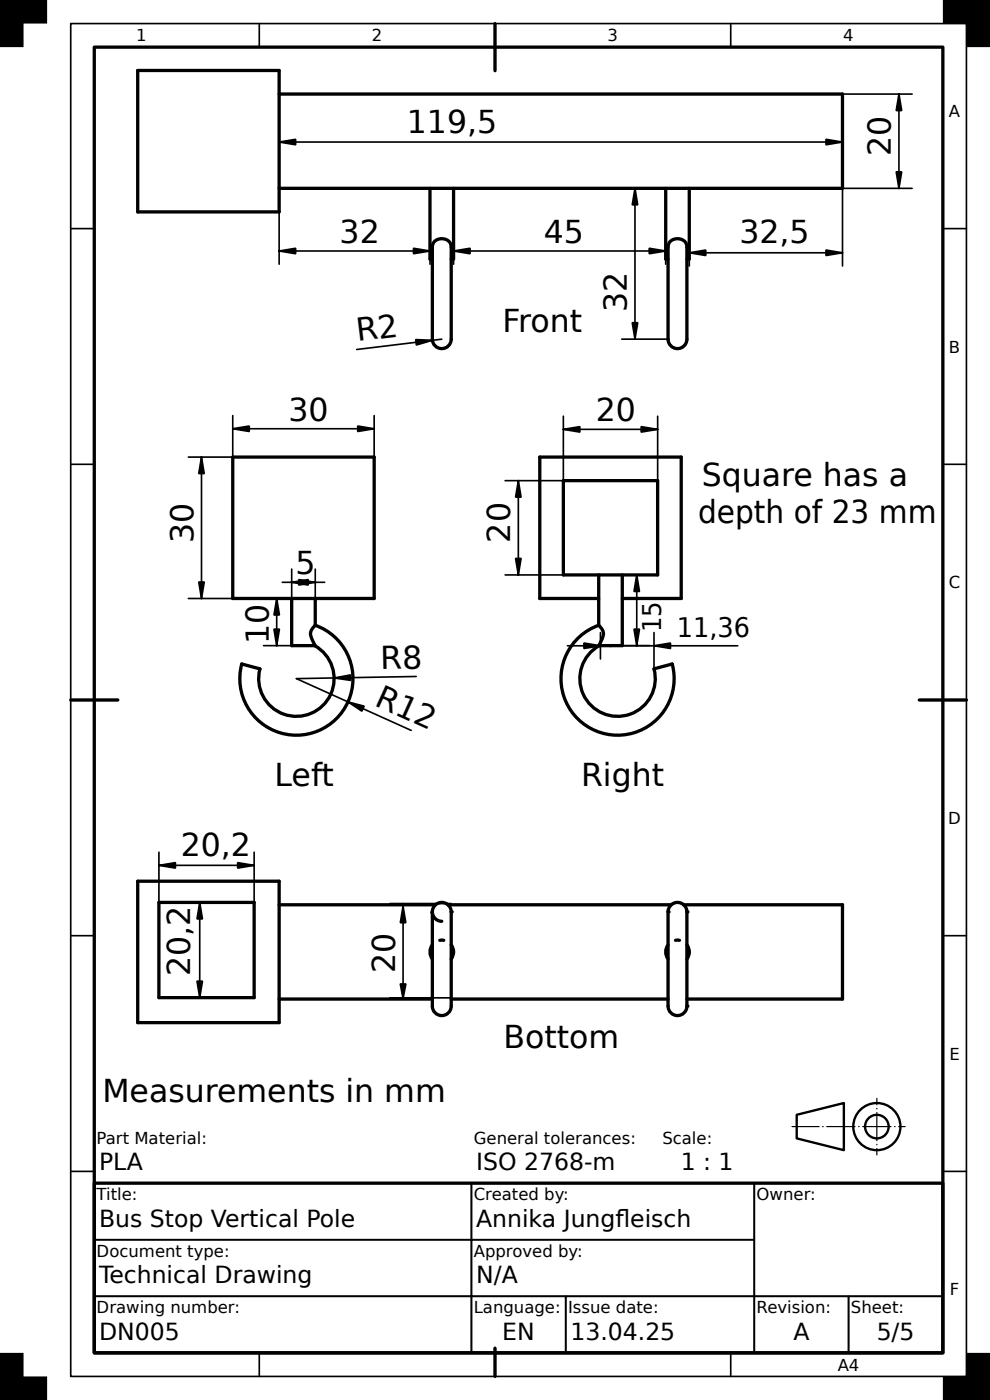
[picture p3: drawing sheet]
<svg xmlns="http://www.w3.org/2000/svg" width="210mm" height="297mm" viewBox="0 0 210 297" stroke-linecap="round" stroke-linejoin="round" font-family="sans-serif">
<path d="M20 10h180v277h-180zM105 5v10M15 148.5h10M195 148.5h10M20 251h180v36h-180zM105 286v6" fill="none" stroke="#000" stroke-width=".7"/>
<g fill="none" stroke="#000" stroke-width=".35">
<path d="M15 5h190v287h-190zM55 5v5M155 5v5M15 48.5h5M200 48.5h5M15 98.5h5M200 98.5h5M15 198.5h5M200 198.5h5M15 248.5h5M20 251h80v12h-80zM100 251h60v12h-60z"/>
<path d="M160 251h40v24h-40zM200 248.5h5M20 275h80v12h-80zM20 263h80v12h-80zM100 275h20v12h-20zM100 263h60v12h-60zM120 275h40v12h-40zM160 275h20v12h-20zM180 275h20v12h-20zM55 287v5M155 287v5"/>
</g>
<path d="M0 0h10v5h-5v5h-5zM200 0h10v10h-5v-5h-5zM0 287h5v5h5v5h-10zM200 292h5v-5h5v10h-10z" fill="#000"/>
<g fill="none" stroke="#000" stroke-width=".5">
<path d="M169 236.5l10-2.5v10l-10-2.5z"/>
<circle cx="186" cy="239" r="5"/>
<circle cx="186" cy="239" r="2.5"/>
</g>
<path d="M168 239h24" fill="none" stroke="#000" stroke-width=".25" stroke-dasharray="6 .7 .1 .7" stroke-dashoffset=".2"/>
<path d="M186 245v-12" fill="none" stroke="#000" stroke-width=".25" stroke-dasharray="6 .7 .1 .7" stroke-dashoffset="4.6"/>
<g fill="#fff">
<path d="M29.2 15h30v5h119.5v20h-32.5v15h-.5v15.6a3.9 3.9 0 0 1-.6 2.8 2.03 2.03 0 0 1-2.3 .3 2.03 2.03 0 0 1-1.1-2.1v-16.6h-.5v-15h-45v15h-.5v15.7a3.7 3.7 0 0 1-.6 2.7 2.1 2.1 0 0 1-2.5 .2 2.1 2.1 0 0 1-.9-2.4v-16.2h-.5v-15h-32v5h-30z" fill-rule="evenodd"/>
<path d="M59.2 20h119.5v20h-119.5z" fill-rule="evenodd"/>
<path d="M29.2 15h30v30h-30z" fill-rule="evenodd"/>
<path d="M92.1 51.3a2.09 2.09 0 0 1 2.5-.5 2.09 2.09 0 0 1 1.1 2.3v17.6a3.7 3.7 0 0 1-.6 2.7 2.1 2.1 0 0 1-2.5 .2 2.1 2.1 0 0 1-.9-2.4v-16.9a4.5 4.5 0 0 1 .4-3z" fill-rule="evenodd"/>
<path d="M142.1 51.3a2.09 2.09 0 0 1 2.5-.5 2.09 2.09 0 0 1 1.1 2.4v17.4a3.9 3.9 0 0 1-.6 2.8 2.03 2.03 0 0 1-2.3 .3 2.03 2.03 0 0 1-1.1-2.1v-17.3a4.5 4.5 0 0 1 .4-3z" fill-rule="evenodd"/>
<path d="M141.2 40h5v15h-.5v-.7a4.5 4.5 0 0 0-.4-3 2.09 2.09 0 0 0-2.5-.5 2.09 2.09 0 0 0-1.1 2.4v1.8h-.5z" fill-rule="evenodd"/>
<path d="M91.2 40h5v15h-.5v-.8a3.8 3.8 0 0 0-.6-3.1 2.09 2.09 0 0 0-2.4-.2 2.09 2.09 0 0 0-1 2.3v1.8h-.5z" fill-rule="evenodd"/>
</g>
<path d="M29.2 15h30v30h-30zM59.2 20h119.5v20h-119.5M91.2 40v15h.5M96.2 40v15h-.5M141.2 40v15h.5M146.2 40v15h-.5M92.1 51.3a2.09 2.09 0 0 1 2.5-.5 2.09 2.09 0 0 1 1.1 2.3v17.6a3.7 3.7 0 0 1-.6 2.7 2.1 2.1 0 0 1-2.5 .2 2.1 2.1 0 0 1-.9-2.4v-15.7a11.7 11.7 0 0 1 .2-4zM142.1 51.3a2.1 2.1 0 0 1 2.6-.5 2.1 2.1 0 0 1 1 2.4v17.4a3.9 3.9 0 0 1-.6 2.8 2.03 2.03 0 0 1-2.3 .3 2.03 2.03 0 0 1-1.1-2.1v-17.4a4.4 4.4 0 0 1 .4-2.9zM141.7 72h.1" fill="none" stroke="#000" stroke-width=".7"/>
<g fill="none" stroke="#000" stroke-width=".35">
<path d="M59.2 20v12.9M190.7 20v20M193.5 20h-14.8v12.9M59.2 30.1h119.5M131.9 40h9.8M134.7 40v32M146.2 40v16.4M193.5 40h-14.8v16.4M59.2 45v11M59.2 53.2h32M91.2 45v11M96.2 53.2h45"/>
<path d="M96.2 50.4v5.6M141.2 50.4v5.6M146.2 53.6h32.5M93.7 72l-18 2.1M131.9 72h9.8"/>
</g>
<g fill="#000" stroke="#000" stroke-width=".35">
<path d="M190.7 20l.6 3.5h-1.2zM59.2 30.1l3.5-.5v1.1zM134.7 40l.6 3.5h-1.2zM175.2 29.6l3.5 .5-3.5 .6zM190.1 36.5h1.2l-.6 3.5zM59.2 53.2l3.5-.5v1.1zM87.7 52.7l3.5 .5-3.5 .6zM96.2 53.2l3.5-.5v1.1zM137.7 52.7l3.5 .5-3.5 .6zM146.2 53.6l3.5-.6v1.2zM175.2 53l3.5 .6-3.5 .6zM88.2 72l3.5 .2-3.4 1z"/>
<path d="M134.1 68.5h1.2l-.6 3.5z"/>
</g>
<g fill="#fff">
<path d="M49.4 97h30v30h-12.5v5.7a12 12 0 0 1 7.4 15 12 12 0 0 1-14.8 7.8 12 12 0 0 1-8.2-14.6l3.8 1a8 8 0 0 0 5.1 9.6 8 8 0 0 0 10-4.2 8 8 0 0 0-3.5-10.3h-4.8v-10h-12.5z" fill-rule="evenodd"/>
<path d="M49.4 97h30v30h-30z" fill-rule="evenodd"/>
<path d="M51.3 140.9l3.8 1a8 8 0 0 0 5.1 9.6 8 8 0 0 0 10-4.2 8 8 0 0 0-3.5-10.3l-.3-.9a2.36 2.36 0 0 1 .5-3.4 12 12 0 0 1 7.4 15 12 12 0 0 1-14.8 7.8 12 12 0 0 1-8.2-14.6z" fill-rule="evenodd"/>
<path d="M61.9 127h5v5.7a2.36 2.36 0 0 0-.5 3.4l.4 .9h-4.9z" fill-rule="evenodd"/>
</g>
<path d="M49.4 97h30v30h-30zM61.9 127v10h4.9l-.4-.9a2.36 2.36 0 0 1 .5-3.4M66.9 132.7a12 12 0 0 1 7.4 15 12 12 0 0 1-14.8 7.8 12 12 0 0 1-8.2-14.6l3.8 1a8 8 0 0 0 5.1 9.6 8 8 0 0 0 10-4.2 8 8 0 0 0-3.5-10.3M66.9 127v5.7" fill="none" stroke="#000" stroke-width=".7"/>
<path d="M42.7 97v30M49.4 88.2v8.8h-9.5M49.4 91h30M79.4 88.2v8.8M39.9 127h9.5M55.9 137h6M58.7 127v10M59.9 123.5h9M61.9 120.7v6.3h-6M66.9 120.7v6.3M88.3 143.5l-25.4 .5 24.3 10.9" fill="none" stroke="#000" stroke-width=".35"/>
<path d="M42.7 97l.6 3.5h-1.1zM49.4 91l3.5-.6v1.1zM75.9 90.4l3.5 .6-3.5 .5zM42.2 123.5h1.1l-.6 3.5zM58.7 127l.6 3.5h-1.2zM58.1 133.5h1.2l-.6 3.5zM61.9 123.5l3.5-.5v1.1zM63.4 123l3.5 .5-3.5 .6zM70.9 143.8l3.5-.6v1.1zM73.8 148.9l3.4 .9-.4 1.1z" fill="#000" stroke="#000" stroke-width=".35"/>
<g fill="#fff">
<path d="M114.5 97h30v30h-12.5v10h-4.7a8 8 0 0 0-3.6 10.2 8 8 0 0 0 10 4.4 8 8 0 0 0 5-9.7l3.9-1a12 12 0 0 1-8.2 14.6 12 12 0 0 1-14.8-7.8 12 12 0 0 1 7.4-15v-5.7h-12.5z" fill-rule="evenodd"/>
<path d="M114.5 97h30v30h-12.5v-5h7.5v-20h-20v20h7.5v5h-12.5z" fill-rule="evenodd"/>
<path d="M119.5 102h20v20h-20z" fill-rule="evenodd"/>
<path d="M122.5 135.5a10.2 10.2 0 0 1 4.6-2.8 2.34 2.34 0 0 1 .4 3.4l-.4 .9a8 8 0 0 0-3.4 10.3 8 8 0 0 0 10 4.2 8 8 0 0 0 5-9.6l3.9-1a12 12 0 0 1-14.7 14.7 12 12 0 0 1-5.4-20.1z" fill-rule="evenodd"/>
<path d="M127 122h5v15h-5l.5-.9a2.37 2.37 0 0 0-.5-3.4z" fill-rule="evenodd"/>
</g>
<path d="M119.5 102h20v20h-20zM127 132.7a12 12 0 0 0-7.4 15 12 12 0 0 0 14.8 7.8 12 12 0 0 0 8.2-14.6l-3.9 1a8 8 0 0 1-5 9.6 8 8 0 0 1-10-4.2 8 8 0 0 1 3.4-10.3M127 127h-12.5v-30h30v30h-12.5M127 122v10.7M132 122v15h-5l.5-.9a2.37 2.37 0 0 0-.5-3.4" fill="none" stroke="#000" stroke-width=".7"/>
<path d="M119.5 88.3v13.7h-12.4M119.5 91.1h20M139.5 88.3v13.7M109.9 102v20M107.1 122h12.4M120.4 137h36.1M127.4 134.2v5.6M132 122h5.9M135.1 122v15M138.7 134.2v7.7" fill="none" stroke="#000" stroke-width=".35"/>
<path d="M119.5 91.1l3.5-.6v1.2zM136 90.5l3.5 .6-3.5 .6zM109.9 102l.6 3.5h-1.1zM109.4 118.5h1.1l-.6 3.5zM123.9 136.4l3.5 .6-3.5 .6zM135.1 122l.6 3.5h-1.2zM134.5 133.5h1.2l-.6 3.5zM138.7 137l3.5-.6v1.2z" fill="#000" stroke="#000" stroke-width=".35"/>
<g fill="#fff">
<path d="M29.2 186.9h30v5h33.2a2 2 0 0 1 2.6 0h47.4a2 2 0 0 1 2.6 0h33.7v20h-33v.7a2.15 2.15 0 0 1-.6 2.3 2.15 2.15 0 0 1-2.4 .3 2.43 2.43 0 0 1-1-2.6v-.7h-46v.7a2.15 2.15 0 0 1-.6 2.3 2.15 2.15 0 0 1-2.4 .3 2.43 2.43 0 0 1-1-2.6v-.7h-32.5v5h-30z" fill-rule="evenodd"/>
<path d="M95 191.9h47.4a4.4 4.4 0 0 0-.7 3.5v5a2.5 2.5 0 0 0 0 3v8.5h-46v-8.5a2.5 2.5 0 0 0 0-3v-5.5a3.8 3.8 0 0 0-.7-3z" fill-rule="evenodd"/>
<path d="M29.2 186.9h30v30h-30z" fill-rule="evenodd"/>
<path d="M145 191.9h33.7v20h-33v-8.5a2.5 2.5 0 0 0 0-3v-5.2a4.3 4.3 0 0 0-.7-3.3z" fill-rule="evenodd"/>
<path d="M59.2 191.9h33.2a4.3 4.3 0 0 0-.7 3.5v5a2.5 2.5 0 0 0 0 3v8.5h-32.5z" fill-rule="evenodd"/>
<path d="M33.7 191.4h20.2v20.2h-20.2z" fill-rule="evenodd"/>
<path d="M142.4 191.9a2.09 2.09 0 0 1 2.5-.1 2.09 2.09 0 0 1 .8 2.4v16.7a9.2 9.2 0 0 1-.3 3.6 2.02 2.02 0 0 1-2.4 .8 2.02 2.02 0 0 1-1.3-2.2v-18.5a3.4 3.4 0 0 1 .7-2.7z" fill-rule="evenodd"/>
<path d="M92.4 191.9a2.07 2.07 0 0 1 2.4-.1 2.07 2.07 0 0 1 .9 2.3v16.8a9.2 9.2 0 0 1-.3 3.6 2.02 2.02 0 0 1-2.4 .8 2.02 2.02 0 0 1-1.3-2.2v-17.7a5.3 5.3 0 0 1 .4-3.1z" fill-rule="evenodd"/>
<path d="M145.7 200.4a2.5 2.5 0 0 1 0 3z" fill-rule="evenodd"/>
<path d="M95.7 200.4a2.5 2.5 0 0 1 0 3z" fill-rule="evenodd"/>
<path d="M141.7 200.4v3a2.5 2.5 0 0 1 0-3z" fill-rule="evenodd"/>
<path d="M91.7 200.4v3a2.5 2.5 0 0 1 0-3z" fill-rule="evenodd"/>
</g>
<g fill="none" stroke="#000" stroke-width=".7">
<path d="M29.2 186.9h30v30h-30zM33.7 191.4h20.2v20.2h-20.2zM59.2 191.9h33.2M91.7 193.4a2 2 0 0 0 2 2M91.7 193.4v.3zM92.3 192a2.07 2.07 0 0 1 2.5-.2 2.07 2.07 0 0 1 .9 2.3v18.1a3.7 3.7 0 0 1-.6 2.7 2.02 2.02 0 0 1-2.3 .3 2.02 2.02 0 0 1-1.1-2.1v-18.3a3.9 3.9 0 0 1 .6-2.8zM93.3 199.5h.8M95 191.9h47.4M142.3 192a2.09 2.09 0 0 1 2.5-.2 2.09 2.09 0 0 1 .9 2.4v18.1a3.6 3.6 0 0 1-.6 2.6 2.08 2.08 0 0 1-2.5 .2 2.08 2.08 0 0 1-.9-2.3v-18.3a3.5 3.5 0 0 1 .6-2.5zM143.3 199.5h.8M145 191.9h33.7v20h-33M59.2 211.9h32.5"/>
<path d="M91.7 200.4a2.5 2.5 0 0 0 0 3M95.7 200.4a2.5 2.5 0 0 1 0 3M95.7 211.9h46M141.7 200.4a2.5 2.5 0 0 0 0 3M145.7 200.4a2.5 2.5 0 0 1 0 3"/>
</g>
<g fill="#000">
<circle cx="95.7" cy="193.4" r=".35"/>
<circle cx="141.7" cy="193.4" r=".35"/>
<circle cx="145.7" cy="193.4" r=".35"/>
<circle cx="145.7" cy="213.4" r=".35"/>
</g>
<path d="M33.7 183.6h20.2M33.7 180.8v10.6h11.5M42.4 191.4v20.2M53.9 180.8v10.6M82.7 191.7h13M85.5 191.7v20M33.7 211.6h11.5M82.7 211.7h13" fill="none" stroke="#000" stroke-width=".35"/>
<path d="M33.7 183.6l3.5-.6v1.2zM42.4 191.4l.6 3.5h-1.2zM50.4 183l3.5 .6-3.5 .6zM85.5 192.2l.6 3.5h-1.2zM41.8 208.1h1.2l-.6 3.5z" fill="#000" stroke="#000" stroke-width=".35"/>
<path d="M84.9 208.7h1.2l-.6 3.1z" fill="#000" stroke="#000" stroke-width=".33"/>
<g font-size="6.7">
<text x="86.3" y="28.1">119,5</text>
<text x="189" y="33.1" transform="rotate(-90 189 33.1)">20</text>
<text x="72" y="51.5">32</text>
<text x="115.3" y="51.5">45</text>
<text x="156.8" y="51.6">32,5</text>
<text x="106.6" y="70.5">Front</text>
<text x="133" y="66.3" transform="rotate(-90 133 66.3)">32</text>
<text x="75.8" y="72.4" transform="rotate(-7 75.8 72.4)">R2</text>
<text x="61.2" y="89.2">30</text>
<text x="126.4" y="89.4">20</text>
<text x="148.9" y="103">Square has a</text>
<text x="148.1" y="111">depth of 23 mm</text>
<text x="41" y="115.1" transform="rotate(-90 41 115.1)">30</text>
<text x="108.2" y="115.1" transform="rotate(-90 108.2 115.1)">20</text>
<text x="62.7" y="121.8">5</text>
<text x="57" y="136.5" transform="rotate(-90 57 136.5)">10</text>
<text x="80.7" y="141.9" transform="rotate(-1 80.7 141.9)">R8</text>
<text x="79.2" y="149.5" transform="rotate(24 79.2 149.5)">R12</text>
<text x="58.3" y="166.7">Left</text>
<text x="123.2" y="166.7">Right</text>
<text x="38.3" y="181.6">20,2</text>
<text x="40.4" y="207" transform="rotate(-90 40.4 207)">20,2</text>
<text x="83.8" y="206.3" transform="rotate(-90 83.8 206.3)">20</text>
<text x="106.8" y="222.3">Bottom</text>
<text x="21.7" y="233.9">Measurements in mm</text>
</g>
<text font-size="5.7" x="143.6" y="135.2">11,36</text>
<text font-size="5.5" x="140.2" y="134.1" transform="rotate(-90 140.2 134.1)">15</text>
<g font-size="5">
<text x="21" y="248.2">PLA</text>
<text x="101" y="248.2">ISO 2768-m</text>
<text x="144.4" y="248.2">1 : 1</text>
<text x="21" y="260.2">Bus Stop Vertical Pole</text>
<text x="101" y="260.2">Annika Jungfeisch</text>
<text x="130.6" y="260.2">l</text>
<text x="21" y="272.2">Technical Drawing</text>
<text x="101" y="272.2">N/A</text>
<text x="21" y="284.2">DN005</text>
<text x="106.5" y="284.2">EN</text>
<text x="121" y="284.2">13.04.25</text>
<text x="168.3" y="284.2">A</text>
<text x="186" y="284.2">5/5</text>
</g>
<g font-size="3.5">
<text x="28.9" y="8.8">1</text>
<text x="78.9" y="8.8">2</text>
<text x="128.9" y="8.8">3</text>
<text x="178.9" y="8.8">4</text>
<text x="201.3" y="24.8">A</text>
<text x="201.3" y="74.8">B</text>
<text x="201.3" y="124.8">C</text>
<text x="201.2" y="174.8">D</text>
<text x="201.4" y="224.8">E</text>
<text x="20.5" y="242.6">Part Material:</text>
<text x="100.5" y="242.6">General tolerances:</text>
<text x="140.5" y="242.6">Scale:</text>
<text x="20.5" y="254.6">Title:</text>
<text x="100.5" y="254.6">Created by:</text>
<text x="160.5" y="254.6">Owner:</text>
<text x="20.5" y="266.6">Document type:</text>
<text x="100.5" y="266.6">Approved by:</text>
<text x="201.5" y="274.8">F</text>
<text x="20.5" y="278.6">Drawing number:</text>
<text x="100.5" y="278.6">Language:</text>
<text x="120.5" y="278.6">Issue date:</text>
<text x="160.5" y="278.6">Revision:</text>
<text x="180.5" y="278.6">Sheet:</text>
<text x="177.7" y="290.8">A4</text>
</g>
</svg>
